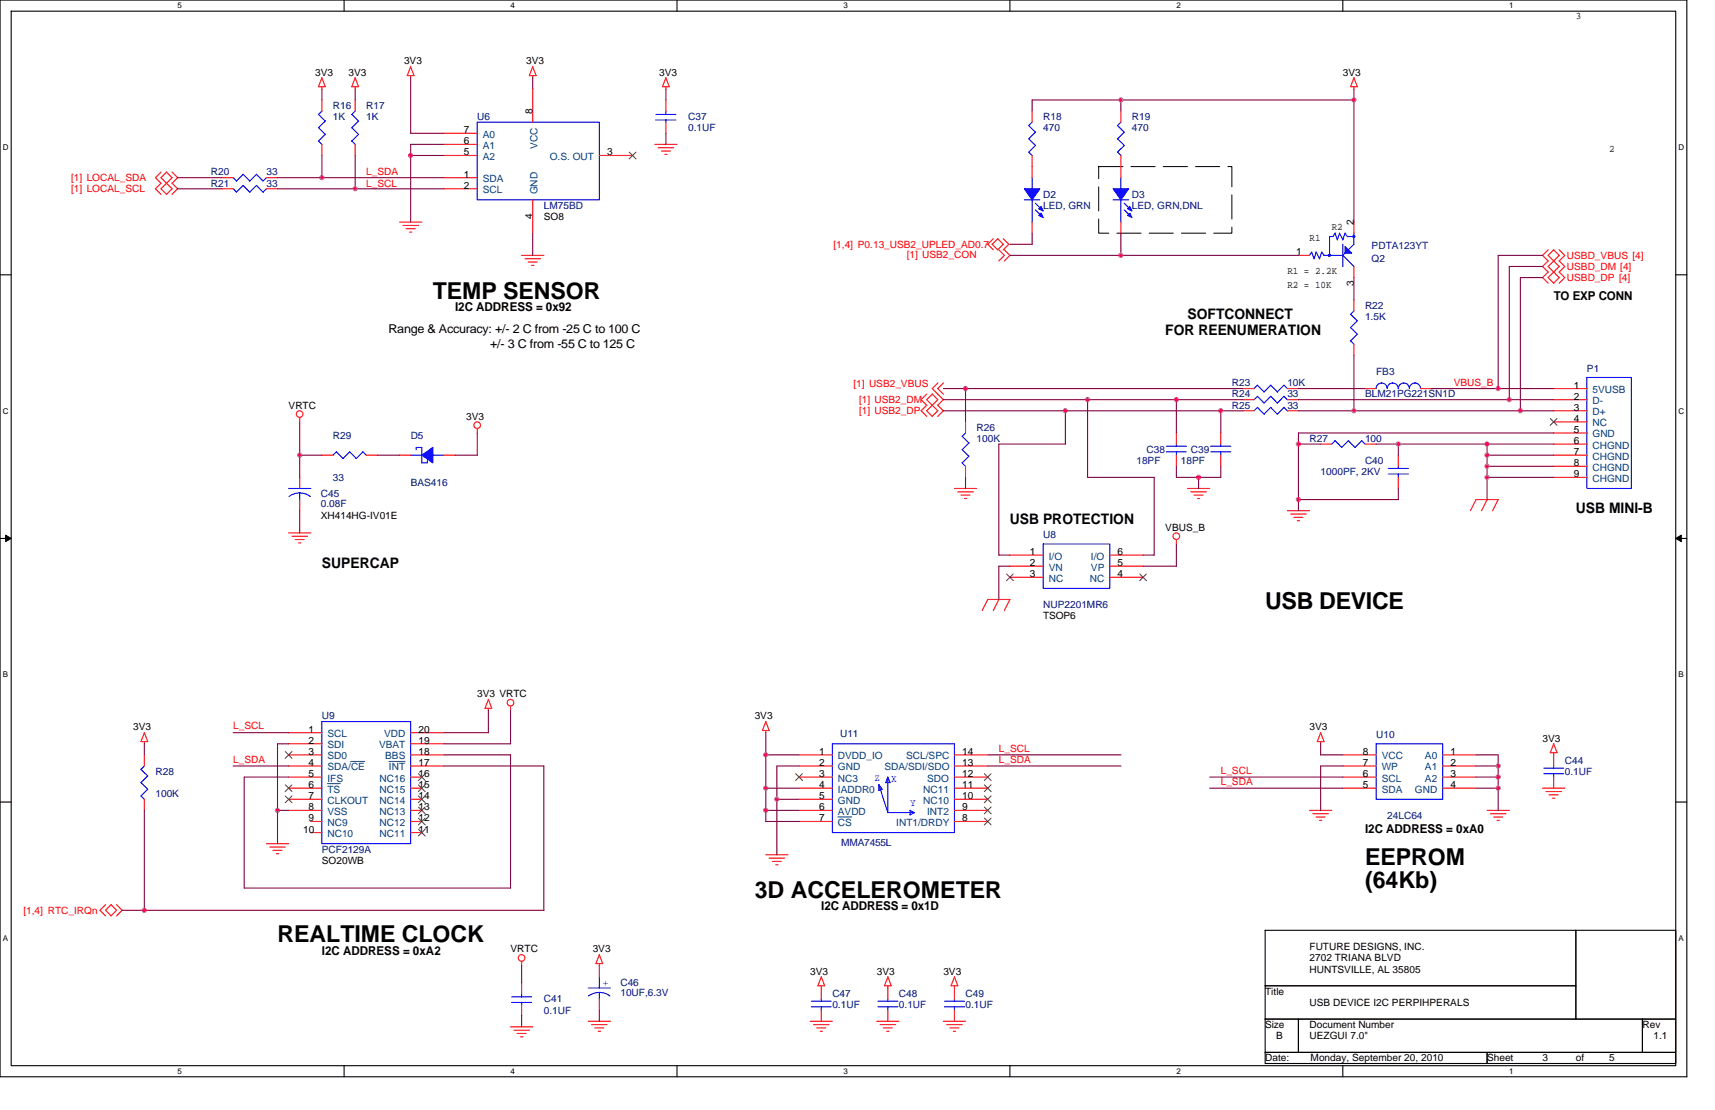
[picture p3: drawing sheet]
<svg xmlns="http://www.w3.org/2000/svg" width="432mm" height="279mm" viewBox="0 0 432 279" stroke-linecap="round" stroke-linejoin="round" font-family="sans-serif">
<path d="M0 0h424.7v271h-424.7zM2.8 2.8h419.1v265.4h-419.1z" fill="none" stroke="#000" stroke-width=".28"/>
<g fill="#fff">
<path d="M44.7 .3h1.1v2.2h-1.1z"/>
<path d="M44.7 268.5h1.1v2.3h-1.1z"/>
</g>
<path d="M86.6 0v2.8M86.6 268.2v2.8" fill="none" stroke="#000" stroke-width=".28"/>
<g fill="#fff">
<path d="M128.5 .3h1.2v2.2h-1.2z"/>
<path d="M128.5 268.5h1.2v2.3h-1.2z"/>
</g>
<path d="M170.5 0v2.8M170.5 268.2v2.8" fill="none" stroke="#000" stroke-width=".28"/>
<g fill="#fff">
<path d="M212.4 .3h1.1v2.2h-1.1z"/>
<path d="M212.4 268.5h1.1v2.3h-1.1z"/>
</g>
<path d="M254.3 0v2.8M254.3 268.2v2.8" fill="none" stroke="#000" stroke-width=".28"/>
<g fill="#fff">
<path d="M296.2 .3h1.1v2.2h-1.1z"/>
<path d="M296.2 268.5h1.1v2.3h-1.1z"/>
</g>
<path d="M338.1 0v2.8M338.1 268.2v2.8" fill="none" stroke="#000" stroke-width=".28"/>
<g fill="#fff">
<path d="M380 .3h1.1v2.2h-1.1z"/>
<path d="M380 268.5h1.1v2.3h-1.1z"/>
<path d="M.7 36h1.5v2.2h-1.5z"/>
<path d="M422.6 36h1.5v2.2h-1.5z"/>
<path d="M.7 102.3h1.5v2.3h-1.5z"/>
<path d="M422.6 102.3h1.5v2.3h-1.5z"/>
</g>
<path d="M0 69.2h2.8M421.9 69.2h2.8" fill="none" stroke="#000" stroke-width=".28"/>
<g fill="#fff">
<path d="M.7 168.7h1.4v2.2h-1.4z"/>
<path d="M422.6 168.7h1.3v2.2h-1.3z"/>
</g>
<path d="M0 135.5h2.8M421.9 135.5h2.8" fill="none" stroke="#000" stroke-width=".28"/>
<path d="M1.4 134.7l1.4 .8-1.4 .8zM421.9 135.5l1.4-.8v1.6z" fill="#000" stroke="#000" stroke-width=".25"/>
<g fill="#fff">
<path d="M.7 235.1h1.4v2.2h-1.4z"/>
<path d="M422.6 235.1h1.4v2.2h-1.4z"/>
</g>
<path d="M0 201.9h2.8M421.9 201.9h2.8M318.5 234.2h78.3v13.9h-78.3zM396.8 234.2h25.1v22.3h-25.1zM318.5 248.1h78.3v8.4h-78.3zM318.5 256.5h8.4v8.4h-8.4zM326.9 256.5h86.6v8.4h-86.6zM413.5 256.5h8.4v8.4h-8.4zM318.5 264.9h55.9v2.8h-55.9zM374.4 264.9h47.5v2.8h-47.5z" fill="none" stroke="#000" stroke-width=".28"/>
<path d="M276.6 41.9h33.6v16.8h-33.6v-16.8" fill="none" stroke="#000" stroke-width=".25" stroke-dasharray="6.1 2"/>
<g fill="none" stroke="#f00" stroke-width=".28">
<path d="M81 19.6l.9 2.2h-1.7l.8-2.2M89.4 19.6l.9 2.2M89.4 19.6l-.8 2.2h1.7M103.4 16.8l.9 2.2h-1.7M103.4 19v.6M103.4 16.8l-.9 2.2M133.3 19h1.7M134.1 16.8l.9 2.2M134.1 19v.6M134.1 16.8l-.8 2.2M167.6 19.6l.9 2.2h-1.7l.9-2.2M340.9 19.6l.8 2.2h-1.7z"/>
<path d="M81 21.8v.6M81 25.2v2.8M81 36.3v2.8M89.4 21.8v.6M89.4 25.2v2.8M89.4 36.3v2.8M111.8 36.3h8.4M111.8 33.5h8.4M111.8 39.1h8.4M134.1 22.4v8.4M150.9 39.1h8.4M164.9 36.3h5.6"/>
<path d="M165.7 37.2h3.9M166.5 38h2.3M167.4 38.9h.6M167.7 21.8v.6M167.7 25.2v2.8M167.7 30.8v2.7M259.9 28v2.8M259.9 39.1v5.6M282.2 28v2.8M282.2 39.1v5.6M340.9 21.8v.6M40.6 43.3l-1.5 1.4 1.5 1.4"/>
<path d="M40.6 46.1l-1.5 1.4 1.5 1.4M42 43.3l-1.5 1.4 2.8 2.8-1.3 1.4-1.5-1.4 2.8-2.8zM43.3 43.3l1.4 1.4-1.4 1.4M43.3 46.1l1.4 1.4-1.4 1.4M55.9 44.7h2.8M55.9 47.5h2.8M67.1 44.7h2.8M67.1 47.5h2.8M100.6 55.9h5.6M101.5 56.7h3.9M102.3 57.6h2.2M103.1 58.4h.6"/>
<path d="M111.8 44.7h8.4M111.8 47.5h8.4M134.1 50.3v8.4M259.9 55.9v2.8M282.2 55.9v2.8M340.9 55.9v2.8M131.3 64.3h5.6M132.2 65.1h3.9M133 66h2.3M133.9 66.8h.5M250.1 60.1l-1.4 1.4 1.4 1.4M251.2 60.1l1.4 1.4-1.4 1.4-1.4-1.4 1.4-1.4"/>
<path d="M251.5 62.9l1.4 1.4-1.4 1.4M252.6 60.1l1.4 1.4-1.4 1.4M252.9 62.9l1.4 1.4-1.4 1.4M326.9 64.3h2.8M340.9 67.1v2.8M340.9 75.5v2.8M389.8 65.7l-1.4 1.4 1.4 1.4-1.4 1.4 1.4 1.4M389.8 62.9l-1.4 1.4 1.4 1.4M391.2 62.9l1.4 1.4-2.8 2.8 2.8 2.8-1.4 1.4M391.2 62.9l-1.4 1.4 2.8 2.8-2.8 2.8 1.4 1.4M392.6 65.7l1.4 1.4-1.4 1.4 1.4 1.4-1.4 1.4M392.6 62.9l1.4 1.4-1.4 1.4"/>
<path d="M233.3 99.2l-1.4 1.4 1.4 1.4M234.7 99.2l1.4 1.4-2.8 2.8 1.4 1.4 1.4-1.4-2.8-2.8zM236.1 96.4l-1.4 1.4 2.8 2.8-1.4 1.4M237.5 96.4l-1.4 1.4 1.4 1.4M312.9 97.8h2.8M324.1 97.8h2.8M340.9 86.6v2.8M343.7 97.8h2.8M357.7 97.8h2.7M391.2 97.8h8.4M75.5 105.1v1.1M81 114.6h2.8"/>
<path d="M92.2 114.6h2.8M100.6 114.6h2.8M111.8 114.6h2.8M120.2 107.9v1.1M233.3 102l-1.4 1.4 1.4 1.4M236.1 102l1.4 1.4-1.4 1.4M243.1 106.2v2.8M243.1 117.4v2.8M296.2 109v2.8M296.2 114.6v2.8M307.4 109v2.8M307.4 114.6v2.8"/>
<path d="M312.9 103.4h2.8M312.9 100.6h2.8M324.1 103.4h2.8M324.1 100.6h2.8M332.5 111.8h2.8M343.7 111.8h2.8M352.1 114.6v2.8M391.2 111.8h8.4M391.2 103.4h8.4M391.2 100.6h8.4M391.2 106.2h8.4M391.2 109h8.4"/>
<path d="M391.2 114.6h8.4M391.2 117.4h8.4M72.7 134.1h5.6M73.5 135h3.9M74.3 135.8h2.3M75.2 136.7h.6M75.5 120.2v2.8M75.5 125.8v2.7M240.3 123h5.6M241.2 123.8h3.9M242 124.6h2.2M242.8 125.5h.6"/>
<path d="M254.3 139.7h8.4M279.4 139.7h8.4M296.2 135.8v1.1M299 123h5.6M299.8 123.8h3.9M300.6 124.6h2.3M301.5 125.5h.6M324.1 128.5h5.6M325 129.4h3.9M325.8 130.2h2.2M326.6 131.1h.6M352.1 120.2v2.8"/>
<path d="M371.6 125.8h5.6l-1.4 2.8M371.6 125.7l-1.4 2.8M374.4 125.7l-1.4 2.8M391.2 120.2h8.4M247.3 153.7l1.4-2.8h5.6l-1.4 2.8M251.5 150.9l-1.4 2.8M254.3 142.5h8.4M254.3 145.3h8.4M279.4 142.5h8.4M279.4 145.3h8.4M123 178.3v.6M123 176l.8 2.3"/>
<path d="M123 176l-.9 2.3h1.7M128.5 177.7v1.2M36.3 186.7v.5M36.3 190v2.8M36.4 184.4l-.9 2.3h1.7l-.9-2.3M72.7 198.4h8.3M72.7 190h8.3M72.7 192.8h8.3M72.7 195.6h8.3M72.7 184.4h8.3M72.7 187.2h8.3M103.4 190h8.4"/>
<path d="M103.4 192.8h8.4M103.4 184.4h8.4M103.4 187.2h8.4M103.4 198.4h2.8M103.4 195.6h2.8M191.9 183.9h1.8M192.8 183.9v.5M192.8 181.6l.9 2.3M192.8 181.6l-.8 2.3M201.2 198.4h8.4M201.2 190h8.4M201.2 192.8h8.4"/>
<path d="M201.2 195.6h8.4M240.3 198.4h8.4M240.3 190h8.4M240.3 192.8h8.4M240.3 195.6h8.4M332.5 184.4l.9 2.3h-1.8zM332.5 186.7v.5M338.1 198.4h8.4M338.1 190h8.4M338.1 192.8h8.4M338.1 195.6h8.4M363.2 198.4h8.4"/>
<path d="M363.2 190h8.4M363.2 192.8h8.4M363.2 195.6h8.4M388.4 198.4h5.6M389.2 199.2h3.9M391.2 187.2l.8 2.3h-1.7zM391.2 189.5v3.3M391.2 195.6v2.8M36.3 201.2v2.8M67.1 212.4h5.6M67.9 213.2h3.9M68.7 214h2.3"/>
<path d="M69.6 214.9h.6M72.7 204h8.3M72.7 201.2h8.3M78.3 206.8h2.7M78.3 209.6h2.7M103.4 204h2.8M103.4 201.2h2.8M103.4 206.8h2.8M103.4 209.6h2.8M192.8 215.2h5.6M193.7 216h3.9M194.5 216.8h2.2"/>
<path d="M195.3 217.7h.6M201.2 204h8.4M201.2 201.2h8.4M201.2 206.8h8.4M240.3 204h8.4M240.3 201.2h8.4M240.3 206.8h8.4M329.7 204h5.6M330.6 204.8h3.9M331.4 205.7h2.2M332.2 206.5h.6M374.4 204h5.6"/>
<path d="M375.3 204.8h3.9M376.1 205.7h2.2M376.9 206.5h.6M390 200.1h2.3M390.9 200.9h.6M26.6 227.7l-1.4 1.4 1.4 1.4M27.9 227.7l1.5 1.4-1.5 1.4M28 227.7l-1.4 1.4 1.4 1.4M29.3 227.7l1.5 1.4-1.5 1.4M128.5 258.5h5.7M129.4 259.3h3.9M131.3 247.3v2.8"/>
<path d="M131.3 252.9v2.8M131.3 242v1.1M148.1 257.1h5.6M148.9 257.9h4M149.8 258.7h2.2M150.6 259.6h.6M150.9 240.3l.9 2.2h-1.7M150.9 242.5v3.4M150.9 251.5v2.8M150.9 240.3l-.9 2.3M204 257.1h5.6M204.8 257.9h3.9"/>
<path d="M205.6 258.7h2.3M206.5 259.6h.6M206.8 245.9l.8 2.2h-1.7M206.8 248.1v3.4M206.8 254.3v2.8M206.8 245.9l-.9 2.2M220.7 257.1h5.7M221.6 257.9h3.9M222.4 258.7h2.3M223.3 259.6h.5M223.5 248.1v3.4M223.5 254.3v2.8"/>
<path d="M223.6 245.9l-.9 2.2h1.7l-.9-2.2M237.5 257.1h5.6M238.4 257.9h3.9M239.2 258.7h2.2M240 259.6h.6M240.3 248.1v3.4M240.3 254.3v2.8M240.3 245.9l.9 2.3M240.3 245.9l-.9 2.2h1.8M130.2 260.1h2.3M131.1 261h.5"/>
<circle cx="75.5" cy="104.2" r=".83"/>
<circle cx="120.2" cy="107" r=".83"/>
<circle cx="296.2" cy="135" r=".83"/>
<circle cx="128.5" cy="176.9" r=".83"/>
<circle cx="131.3" cy="241.1" r=".83"/>
</g>
<g fill="none" stroke="#00f" stroke-width=".28">
<path d="M80.2 32.1l1.7 1.7-1.7 1.7 .8 .8M80.2 28.8l1.7 1.7-1.7 1.7M81.1 27.9l-.9 .9M88.6 32.1l1.7 1.7M88.6 28.8l1.7 1.7M89.5 27.9l-.9 .9M90.3 33.8l-1.7 1.7 .8 .8M90.3 30.5l-1.7 1.7M120.2 30.8h30.7v19.5h-30.7zM165.1 28.8h5.1M165.1 30.2h5.1M167.7 28v.8"/>
<path d="M167.7 30.2v.6M259.9 30.7l-.9 .9 1.7 1.7M260.7 36.6l-1.7 1.7 .9 .8M260.7 33.3l-1.7 1.6 1.7 1.7M282.2 30.7l-.9 .9 1.8 1.7M283.1 36.6l-1.8 1.7 .9 .8M283.1 33.3l-1.8 1.6 1.8 1.7M58.7 47.5l.8 .9M61.2 43.9l1.7 1.7 1.7-1.7M61.2 46.7l1.7 1.7M61.2 43.9l-1.7 1.7-.8-.9M61.2 46.7l-1.7 1.7"/>
<path d="M64.5 43.9l1.7 1.7 .9-.9M64.5 46.7l1.7 1.7M64.6 46.7l-1.7 1.7M67.1 47.5l-.9 .9M257.9 50.3h3.9M259.9 44.7v2.8M259.9 50.3v5.6M260.7 51.1l1.7 1.7M260.7 52.8l1.7 1.7M280.2 50.3h4M282.2 44.7v2.8M282.2 50.3v5.6"/>
<path d="M283 51.1l1.7 1.7M283 52.8l1.7 1.7M336.1 58.7l.6 1.7 .6-1.7 .8 1.7M336.2 58.7l-.6 .8h-.9l.1 4.8M340.9 58.7v2.8l-1.4 1.4M340.9 59.5l-1.7 .1-.5-.9-.6 1.7M330.3 63.4l-.6 .9M331.4 63.4l.9 1.8M331.4 63.4l-.5 1.8-.6-1.8M332.8 63.4l.6 .9M332.8 63.4l-.6 1.7M338.1 64.3l2.8 2.8"/>
<path d="M338.1 61.5v5.6M338.1 64.3h-4.7M338.6 63.7l-.5 .6M340 79.1l1.8 1.7-1.8 1.6M340.9 78.2l-.9 .9M315.7 97.8l.9-.9 1.7 1.8M318.3 98.7l1.7-1.8 1.6 1.8M324.1 97.8l-.8-.9-1.7 1.8M340 82.4l1.8 1.7-1.8 1.7 .9 .8M357.7 97.8a1.4 1.4 0 0 0-1.5-1.4 1.37 1.37 0 0 0-1.3 1.4 1.4 1.4 0 0 0-1.5-1.4 1.37 1.37 0 0 0-1.3 1.4 1.4 1.4 0 0 0-1.5-1.4 1.37 1.37 0 0 0-1.3 1.4 1.4 1.4 0 0 0-1.5-1.4h.1a1.37 1.37 0 0 0-1.4 1.4M399.6 95h11.1v28h-11.1zM84.7 113.7l-.9 .9"/>
<path d="M88.1 113.7l-1.7 1.7-1.7-1.7M91.4 113.7l.8 .9M91.4 113.7l-1.7 1.7-1.7-1.7M103.4 114.6h2.8M104.8 113.2v-.6h1.4v3.9h1.4M107.6 116v.5M109 114.6h2.8M242.2 113.2l1.7 1.7M242.2 109.8l1.8 1.7-1.7 1.7M242.2 116.5l.9 .9M243.1 109l-.8 .8M244 114.8l-1.7 1.7"/>
<path d="M293.6 113.7h5.1M293.6 112.3h5.1M296.2 111.8v.6M296.2 113.7v.9M304.8 113.7h5.1M304.8 112.3h5.1M307.4 111.8v.6M307.4 113.7v.9M315.7 103.4l.9-.9 1.7 1.8M315.7 100.6l.9-.9 1.7 1.8M318.3 104.2l1.7-1.7 1.6 1.8M318.3 101.5l1.7-1.8 1.6 1.8"/>
<path d="M324.1 103.4l-.8-.9-1.7 1.7M324.1 100.6l-.8-.9-1.7 1.8M336.1 110.9l1.7 1.7M336.2 110.9l-.9 .9M337.8 112.6l1.7-1.7 1.7 1.7M343.7 111.8l-.8-.9-1.7 1.7M349.5 119.3h5.1M349.5 117.9h5.1M352.1 117.4v.5M352.1 119.3v.9M72.7 123h5.6M72.7 125l1.3-.7 1.4-.2 1.5 .2 1.2 .7"/>
<path d="M75.5 124.1v1.7M262.7 136.9h16.7v11.2h-16.7zM35.5 197l1.7 1.6-1.7 1.7 .8 .9M35.5 193.6l1.7 1.7-1.7 1.7M36.4 192.8l-.9 .9M81 181.6h22.4v30.8h-22.4zM209.6 187.2h30.7v22.4h-30.7zM221.3 197.5v1.5l.9-.4M222.1 198.7l-.8-1.2 2.2 7h6.8l-1.2 .6v-1.1M223 197l.5-1.4v9M223.5 195.6l.6 1.4h-1.1M346.5 187.2h16.7v14h-16.7z"/>
<path d="M388.7 194.8h5M388.7 193.4h5M391.2 192.8v.6M391.2 194.7v.9M229.1 204l1.2 .6M128.8 250.9h5.1M128.8 252.3h5.1M131.3 250.1v.9M131.3 252.3v.6M148.1 248.7h5.6M148.2 250.7l1.2-.7 1.4-.2 1.5 .2 1.3 .7M150.9 245.9v2.8"/>
<path d="M150.9 249.8v1.7M204.3 253.4h5M204.3 252h5M206.8 251.5v.6M206.8 253.4v.9M221 253.4h5.1M221 252h5.1M223.5 251.5v.6M223.5 253.4v.9M237.8 253.4h5M237.8 252h5M240.3 251.5v.6"/>
<path d="M240.3 253.4v.9"/>
</g>
<g fill="none" stroke="#804000" stroke-width=".25">
<path d="M158.4 38.3l1.7 1.7M160.1 38.3l-1.7 1.7M390.3 105.3l1.7 1.8M392 105.3l-1.7 1.8M253.4 144.5l1.7 1.7M255.1 144.5l-1.7 1.7M287 144.5l1.7 1.7M288.6 144.5l-1.7 1.7M71.8 189.2l1.7 1.7M71.8 197.5l1.7 1.8M73.5 189.2l-1.7 1.7M73.5 197.5l-1.7 1.8"/>
<path d="M105.3 197.5l1.8 1.8M105.3 194.8l1.8 1.7M107 197.5l-1.7 1.8M107 194.8l-1.7 1.7M200.3 194.8l1.8 1.7M202 194.8l-1.7 1.7M247.8 197.5l1.8 1.8M247.8 194.8l1.8 1.7M249.5 197.5l-1.7 1.8M249.5 194.8l-1.7 1.7M71.8 200.3l1.7 1.8M73.5 200.3l-1.7 1.8"/>
<path d="M105.3 208.7l1.8 1.7M105.3 205.9l1.8 1.7M105.3 203.1l1.8 1.8M105.3 200.3l1.8 1.8M107 208.7l-1.7 1.7M107 205.9l-1.7 1.7M107 203.1l-1.7 1.8M107 200.3l-1.7 1.8M247.8 205.9l1.8 1.7M247.8 203.1l1.8 1.8M247.8 200.3l1.8 1.8M249.5 205.9l-1.7 1.7"/>
<path d="M249.5 203.1l-1.7 1.8M249.5 200.3l-1.7 1.8"/>
</g>
<path d="M82.4 197.3h3.3M88.3 191.7h3.5M97.9 191.7h4.1M211 205.6h3.5" fill="none" stroke="#004080" stroke-width=".25"/>
<g fill="#00f" stroke="#00f" stroke-width=".28">
<path d="M338.6 62l1.7 1.7h-1.7z" fill-rule="evenodd"/>
<path d="M106.2 114.6l2.8-2v3.9z" fill-rule="evenodd"/>
<path d="M280.3 47.5h3.9l-2 2.8z" fill-rule="evenodd"/>
<path d="M284.5 53.7l.5 1.1-1.1-.6z" fill-rule="evenodd"/>
<path d="M284.5 52l.5 1.1-1.1-.5z" fill-rule="evenodd"/>
<path d="M257.9 47.5h3.9l-1.9 2.8z" fill-rule="evenodd"/>
<path d="M262.1 53.7l.6 1.1-1.2-.6z" fill-rule="evenodd"/>
<path d="M262.1 52l.6 1.1-1.2-.5z" fill-rule="evenodd"/>
<circle cx="334.7" cy="64.3" r=".27"/>
<circle cx="340.9" cy="59.5" r=".27"/>
</g>
<g fill="none" stroke="#800040" stroke-width=".28">
<path d="M103.4 19.6v13.9h8.4M134.1 19.6v2.8M81 22.4v2.8M81 39.1v5.6M89.4 22.4v2.8M89.4 39.1v8.4M103.4 39.1h8.4M111.8 36.3h-8.4v19.6M167.7 22.4v2.8M167.7 33.5v2.9M282.2 25.2v2.8M340.9 22.4v33.5"/>
<path d="M340.9 25.2h-81v2.8M44.7 44.7h11.2M44.7 47.5h11.2M69.9 44.7h41.9M69.9 47.5h41.9M134.1 58.7v5.6M259.9 58.7v2.8M282.2 58.7v5.6M254.3 61.5h5.6M326.9 64.3h-72.6M340.9 69.9v5.6M388.4 64.3h-11.2v33.5"/>
<path d="M388.4 67.1h-8.4v33.5M388.4 69.9h-5.6v33.5M237.5 97.8h75.5M243.1 97.8v8.4M326.9 97.8h16.8M340.9 89.4v14M360.4 97.8h30.8M75.5 114.6h5.6M75.5 106.2v14M95 114.6h5.6M114.6 114.6h5.6M120.2 109v5.6"/>
<path d="M237.5 103.4h75.5M237.5 100.6h75.5M268.2 103.4l.1 8.4h-16.8v27.9h2.8M273.8 100.6v19.6h16.8v19.5h-2.8M296.2 117.4v2.8h11.2v-2.8M296.2 100.6v8.4M307.4 103.4v5.6M326.9 111.8h5.6M346.5 111.8h44.7M352.1 111.8v2.8M374.4 111.8v14M374.4 117.4h16.8"/>
<path d="M374.4 114.6h16.8M391.2 100.6h-64.3M391.2 109h-64.3v19.6M391.2 103.4h-64.3M75.5 128.5v5.7M243.1 120.2v2.8M296.2 136.9v5.6M301.8 120.2v2.8M326.9 125.8h25.2M352.1 123v2.8M374.4 120.2h16.8M254.3 142.5h-2.8v8.4"/>
<path d="M287.8 142.5h8.4M123 178.8v5.6M128.5 178.8v8.4M36.3 187.2v2.8M58.7 192.8h14M58.7 184.4h14M72.7 195.6h-11.2v28M72.7 187.2h-2.8v25.2M111.8 192.8h25.1M111.8 190h16.8M111.8 184.4h11.2M111.8 187.2h16.8"/>
<path d="M128.5 190v33.6M136.9 192.8v36.4M192.8 198.4h8.4M192.8 190h8.4M192.8 184.4v22.4h8.4M201.2 192.8h-5.6v22.4M248.7 192.8h33.5M248.7 190h33.5M304.6 195.6h33.5M304.6 198.4h33.5M332.5 187.2v2.8h5.6M338.1 192.8h-5.6v11.2"/>
<path d="M371.6 195.6h5.6M371.6 198.4h5.6M371.6 190h5.6v14M371.6 192.8h5.6M36.3 204v25.2M69.9 204h2.8M192.8 204h8.4M195.6 201.2h5.6M61.5 223.5h67.1M136.9 229.1h-106.1M131.3 243.1v4.2M131.3 255.7v2.8"/>
<path d="M150.9 254.3v2.8"/>
</g>
<g fill="#f0f" stroke="#f0f" stroke-width=".28">
<circle cx="352.1" cy="111.8" r=".54"/>
<circle cx="374.4" cy="117.4" r=".54"/>
<circle cx="326.9" cy="125.7" r=".54"/>
<circle cx="282.2" cy="25.2" r=".54"/>
<circle cx="282.2" cy="64.3" r=".54"/>
<circle cx="374.4" cy="114.6" r=".54"/>
<circle cx="382.8" cy="103.4" r=".54"/>
<circle cx="273.8" cy="100.6" r=".54"/>
<circle cx="380" cy="100.6" r=".54"/>
<circle cx="374.4" cy="111.8" r=".54"/>
<circle cx="296.2" cy="100.6" r=".54"/>
<circle cx="326.9" cy="111.8" r=".54"/>
<circle cx="301.8" cy="120.1" r=".54"/>
<circle cx="243.1" cy="97.8" r=".54"/>
<circle cx="268.2" cy="103.4" r=".54"/>
<circle cx="340.9" cy="103.4" r=".54"/>
<circle cx="103.4" cy="39.1" r=".54"/>
<circle cx="81" cy="44.7" r=".54"/>
<circle cx="377.2" cy="192.8" r=".54"/>
<circle cx="377.2" cy="195.6" r=".54"/>
<circle cx="377.2" cy="198.4" r=".54"/>
<circle cx="75.4" cy="114.6" r=".54"/>
<circle cx="377.2" cy="97.8" r=".54"/>
<circle cx="374.4" cy="120.1" r=".54"/>
<circle cx="340.9" cy="25.2" r=".54"/>
<circle cx="307.3" cy="103.4" r=".54"/>
<circle cx="69.9" cy="204" r=".54"/>
<circle cx="89.4" cy="47.5" r=".54"/>
<circle cx="36.3" cy="229.1" r=".54"/>
<circle cx="192.8" cy="190" r=".54"/>
<circle cx="192.8" cy="198.4" r=".54"/>
<circle cx="192.8" cy="204" r=".54"/>
<circle cx="195.6" cy="201.2" r=".54"/>
</g>
<g font-size="5.9">
<text x="109" y="75.2">TEMP SENSOR</text>
<text x="318.5" y="153.4">USB DEVICE</text>
<text x="343.7" y="217.7">EEPROM</text>
<text x="190" y="226.1">3D ACCELEROMETER</text>
<text x="343.7" y="223.4">(64Kb)</text>
<text x="69.9" y="237.2">REALTIME CLOCK</text>
</g>
<g font-size="3.6">
<text x="299" y="80.2">SOFTCONNECT</text>
<text x="293.4" y="84.4">FOR REENUMERATION</text>
<text x="254.3" y="131.9">USB PROTECTION</text>
<text x="396.8" y="129.1">USB MINI-B</text>
<text x="81" y="143.1">SUPERCAP</text>
</g>
<g font-size="3.1">
<text x="391.2" y="75.5">TO EXP CONN</text>
<text x="97.8" y="83.8">Range &amp; Accuracy: +/- 2 C from -25 C to 100 C</text>
<text x="114.6" y="78.3">I2C ADDRESS = 0x92</text>
<text x="123.4" y="87.6">+/- 3 C from -55 C to 125 C</text>
<text x="343.7" y="209.6">I2C ADDRESS = 0xA0</text>
<text x="206.8" y="229.2">I2C ADDRESS = 0x1D</text>
<text x="81" y="240.3">I2C ADDRESS = 0xA2</text>
</g>
<g font-size="2.5">
<text x="396.8" y="4.8">3</text>
<text x="101.7" y="16.2">3V3</text>
<text x="132.5" y="16.2">3V3</text>
<text x="79.4" y="19">3V3</text>
<text x="87.8" y="19">3V3</text>
<text x="166" y="19">3V3</text>
<text x="338.1" y="19">3V3</text>
<text x="134.1" y="28.8" transform="rotate(-90 134.1 28.8)">8</text>
<text x="116.8" y="33.5">7</text>
<text x="116.8" y="36.3">6</text>
<text x="116.8" y="39.1">5</text>
<text x="152.8" y="39.1">3</text>
<text x="405.2" y="38.3">2</text>
<text x="116.8" y="44.7">1</text>
<text x="116.8" y="47.5">2</text>
<text x="134.1" y="55.2" transform="rotate(-90 134.1 55.2)">4</text>
<text x="136.9" y="55.4">SO8</text>
<text x="335.3" y="57.9">R2</text>
<text x="340.9" y="56.7" transform="rotate(-90 340.9 56.7)">2</text>
<text x="326.4" y="64.3">1</text>
<text x="329.7" y="60.7">R1</text>
<text x="324.1" y="69.1">R1 = 2.2K</text>
<text x="340.9" y="71.9" transform="rotate(-90 340.9 71.9)">3</text>
<text x="324.1" y="72.5">R2 = 10K</text>
<text x="396.2" y="97.8">1</text>
<text x="396.2" y="100.6">2</text>
<text x="72.7" y="102.8">VRTC</text>
<text x="117.4" y="105.6">3V3</text>
<text x="396.2" y="103.4">3</text>
<text x="396.2" y="106.2">4</text>
<text x="396.2" y="109">5</text>
<text x="396.2" y="111.8">6</text>
<text x="396.2" y="114.6">7</text>
<text x="396.2" y="117.3">8</text>
<text x="396.2" y="120.1">9</text>
<text x="80.8" y="130.5">XH414HG-IV01E</text>
<text x="293.4" y="133.6">VBUS_B</text>
<text x="259.3" y="139.7">1</text>
<text x="259.3" y="142.5">2</text>
<text x="281.4" y="142.5">5</text>
<text x="281.4" y="139.7">6</text>
<text x="259.3" y="145.3">3</text>
<text x="281.4" y="145.3">4</text>
<text x="262.7" y="155.9">TSOP6</text>
<text x="120.2" y="175.5">3V3 VRTC</text>
<text x="33.5" y="183.9">3V3</text>
<text x="77.7" y="184.4">1</text>
<text x="105.3" y="184.4">20</text>
<text x="190" y="181.1">3V3</text>
<text x="329.7" y="183.9">3V3</text>
<text x="77.7" y="187.2">2</text>
<text x="77.7" y="190">3</text>
<text x="105.3" y="190">18</text>
<text x="105.3" y="187.2">19</text>
<text x="206.2" y="190">1</text>
<text x="242.3" y="190">14</text>
<text x="343.1" y="190">8</text>
<text x="365.2" y="190">1</text>
<text x="388.4" y="186.7">3V3</text>
<text x="77.7" y="192.8">4</text>
<text x="77.7" y="195.6">5</text>
<text x="105.3" y="195.6">16</text>
<text x="105.3" y="192.8">17</text>
<text x="206.2" y="192.8">2</text>
<text x="206.2" y="195.6">3</text>
<text x="242.3" y="195.6">12</text>
<text x="242.3" y="192.8">13</text>
<text x="343.1" y="195.6">6</text>
<text x="343.1" y="192.8">7</text>
<text x="365.2" y="192.8">2</text>
<text x="365.2" y="195.6">3</text>
<text x="77.7" y="198.4">6</text>
<text x="77.7" y="201.2">7</text>
<text x="77.7" y="204">8</text>
<text x="105.3" y="204">13</text>
<text x="105.3" y="201.2">14</text>
<text x="105.3" y="198.4">15</text>
<text x="206.2" y="198.4">4</text>
<text x="206.2" y="201.2">5</text>
<text x="206.2" y="204">6</text>
<text x="242.3" y="204">9</text>
<text x="242.3" y="201.2">10</text>
<text x="242.3" y="198.4">11</text>
<text x="343.1" y="198.4">5</text>
<text x="365.2" y="198.4">4</text>
<text x="76.3" y="209.5">10</text>
<text x="77.7" y="206.8">9</text>
<text x="105.3" y="209.5">11</text>
<text x="105.3" y="206.8">12</text>
<text x="206.2" y="206.8">7</text>
<text x="242.3" y="206.8">8</text>
<text x="81" y="217.4">SO20WB</text>
<text x="128.5" y="239.8">VRTC</text>
<text x="149.2" y="239.8">3V3</text>
<text x="329.7" y="239.2">FUTURE DESIGNS, INC.</text>
<text x="204" y="245.3">3V3</text>
<text x="220.7" y="245.3">3V3</text>
<text x="237.5" y="245.3">3V3</text>
<text x="329.7" y="242">2702 TRIANA BLVD</text>
<text x="329.7" y="244.8">HUNTSVILLE, AL 35805</text>
<text x="318.5" y="250.4">Title</text>
<text x="329.7" y="253.2">USB DEVICE I2C PERPIHPERALS</text>
<text x="318.5" y="258.8">Size</text>
<text x="321.3" y="261.6">B</text>
<text x="329.7" y="258.8">Document Number</text>
<text x="329.7" y="261.6">UEZGUI 7.0&quot;</text>
<text x="413.5" y="258.8">Rev</text>
<text x="416.3" y="261.6">1.1</text>
<text x="318.5" y="267.1">Date:</text>
<text x="330" y="267.1">Monday, September 20, 2010</text>
<text x="374.4" y="267.1">Sheet</text>
<text x="388.4" y="267.1">3</text>
<text x="396.8" y="267.1">of</text>
<text x="405.2" y="267.1">5</text>
</g>
<g font-size="2.5" fill="#000080">
<text x="83.8" y="27.4">R16</text>
<text x="92.2" y="27.4">R17</text>
<text x="83.8" y="30.2">1K</text>
<text x="92.2" y="30.2">1K</text>
<text x="120.2" y="30.2">U6</text>
<text x="173.2" y="30.2">C37</text>
<text x="173.2" y="33">0.1UF</text>
<text x="262.7" y="30.2">R18</text>
<text x="262.7" y="33">470</text>
<text x="285" y="30.2">R19</text>
<text x="285" y="33">470</text>
<text x="53.1" y="44.2">R20</text>
<text x="53.1" y="47">R21</text>
<text x="67.1" y="44.2">33</text>
<text x="67.1" y="47">33</text>
<text x="136.9" y="52.6">LM75BD</text>
<text x="262.7" y="49.8">D2</text>
<text x="262.7" y="52.6">LED, GRN</text>
<text x="285" y="49.8">D3</text>
<text x="285" y="52.6">LED, GRN,DNL</text>
<text x="345.4" y="66">Q2</text>
<text x="345.4" y="62.6">PDTA123YT</text>
<text x="343.7" y="77.7">R22</text>
<text x="343.7" y="80.5">1.5K</text>
<text x="346.5" y="94.5">FB3</text>
<text x="399.6" y="93.6">P1</text>
<text x="310.2" y="97.3">R23</text>
<text x="310.2" y="100.1">R24</text>
<text x="324.1" y="97.3">10K</text>
<text x="324.1" y="100.1">33</text>
<text x="343.7" y="100.1">BLM21PG221SN1D</text>
<text x="310.2" y="102.8">R25</text>
<text x="324.1" y="102.8">33</text>
<text x="83.8" y="110.4">R29</text>
<text x="103.4" y="110.4">D5</text>
<text x="245.9" y="108.4">R26</text>
<text x="245.9" y="111.2">100K</text>
<text x="329.7" y="111.2">R27</text>
<text x="343.7" y="111.2">100</text>
<text x="286.1" y="116.8">18PF</text>
<text x="288.6" y="114">C38</text>
<text x="297.3" y="116.8">18PF</text>
<text x="299.8" y="114">C39</text>
<text x="332.5" y="119.6">1000PF, 2KV</text>
<text x="343.7" y="116.8">C40</text>
<text x="80.8" y="125.2">C45</text>
<text x="83.8" y="121">33</text>
<text x="103.4" y="122.4">BAS416</text>
<text x="80.8" y="127.7">0.08F</text>
<text x="262.7" y="135.5">U8</text>
<text x="262.7" y="153.1">NUP2201MR6</text>
<text x="81" y="181.1">U9</text>
<text x="211.5" y="185.5">U11</text>
<text x="346.5" y="185.8">U10</text>
<text x="39.1" y="195.1">R28</text>
<text x="394" y="192.3">C44</text>
<text x="394" y="195.1">0.1UF</text>
<text x="39.1" y="200.6">100K</text>
<text x="349.3" y="206.2">24LC64</text>
<text x="81" y="214.6">PCF2129A</text>
<text x="211.8" y="212.9">MMA7455L</text>
<text x="156.2" y="248.1">C46</text>
<text x="156.2" y="250.7">10UF,6.3V</text>
<text x="209.6" y="250.9">C47</text>
<text x="226.3" y="250.9">C48</text>
<text x="243.1" y="250.9">C49</text>
<text x="136.9" y="252.3">C41</text>
<text x="136.9" y="255.1">0.1UF</text>
<text x="209.6" y="253.7">0.1UF</text>
<text x="226.3" y="253.7">0.1UF</text>
<text x="243.1" y="253.7">0.1UF</text>
</g>
<g font-size="2.5" fill="#004080">
<text x="121.6" y="34.7">A0</text>
<text x="121.6" y="37.5">A1</text>
<text x="121.6" y="40.3">A2</text>
<text x="135.3" y="37.5" transform="rotate(-90 135.3 37.5)">VCC</text>
<text x="138.4" y="40.3">O.S. OUT</text>
<text x="121.6" y="45.8">SDA</text>
<text x="121.6" y="48.6">SCL</text>
<text x="135.3" y="48.9" transform="rotate(-90 135.3 48.9)">GND</text>
<text x="401" y="98.9">5VUSB</text>
<text x="401" y="101.7">D-</text>
<text x="401" y="104.5">D+</text>
<text x="401" y="107.3">NC</text>
<text x="401" y="110.1">GND</text>
<text x="401" y="112.9">CHGND</text>
<text x="401" y="115.7">CHGND</text>
<text x="401" y="118.5">CHGND</text>
<text x="401" y="121.3">CHGND</text>
<text x="264.1" y="140.8">I/O</text>
<text x="264.1" y="143.6">VN</text>
<text x="274.7" y="140.8">I/O</text>
<text x="274.7" y="143.6">VP</text>
<text x="264.1" y="146.4">NC</text>
<text x="274.4" y="146.4">NC</text>
<text x="82.4" y="185.5">SCL</text>
<text x="96.7" y="185.5">VDD</text>
<text x="82.4" y="188.3">SDI</text>
<text x="82.4" y="191.1">SD0</text>
<text x="95.4" y="188.3">VBAT</text>
<text x="97" y="191.1">BBS</text>
<text x="211" y="191.1">DVDD_IO</text>
<text x="228.2" y="191.1">SCL/SPC</text>
<text x="347.9" y="191.1">VCC</text>
<text x="358.8" y="191.1">A0</text>
<text x="82.4" y="196.7">IFS</text>
<text x="82.4" y="193.9">SDA/CE</text>
<text x="95.6" y="196.7">NC16</text>
<text x="97.9" y="193.9">INT</text>
<text x="211" y="193.9">GND</text>
<text x="211" y="196.7">NC3</text>
<text x="222.7" y="193.9">SDA/SDI/SDO</text>
<text x="233.4" y="196.7">SDO</text>
<text x="347.9" y="196.7">SCL</text>
<text x="347.9" y="193.9">WP</text>
<text x="358.8" y="193.9">A1</text>
<text x="358.8" y="196.7">A2</text>
<text x="82.4" y="199.5">TS</text>
<text x="82.4" y="202.3">CLKOUT</text>
<text x="95.6" y="202.3">NC14</text>
<text x="95.6" y="199.5">NC15</text>
<text x="211" y="199.5">IADDR0</text>
<text x="211" y="202.3">GND</text>
<text x="232.5" y="202.3">NC10</text>
<text x="232.5" y="199.5">NC11</text>
<text x="347.9" y="199.5">SDA</text>
<text x="356.2" y="199.5">GND</text>
<text x="82.4" y="205.1">VSS</text>
<text x="82.4" y="207.9">NC9</text>
<text x="95.6" y="207.9">NC12</text>
<text x="95.6" y="205.1">NC13</text>
<text x="211" y="205.1">AVDD</text>
<text x="211" y="207.9">CS</text>
<text x="225.7" y="207.9">INT1/DRDY</text>
<text x="233.4" y="205.1">INT2</text>
<text x="82.4" y="210.7">NC10</text>
<text x="95.6" y="210.7">NC11</text>
</g>
<g font-size="2.5" fill="#f00">
<text x="17.9" y="45.6">[1] LOCAL_SDA</text>
<text x="92.2" y="47">L_SCL</text>
<text x="92.2" y="44.2">L_SDA</text>
<text x="17.9" y="48.4">[1] LOCAL_SCL</text>
<text x="209.8" y="62.3">[1,4] P0.13_USB2_UPLED_AD0.7</text>
<text x="228.3" y="64.9">[1] USB2_CON</text>
<text x="394.5" y="65.1">USBD_VBUS [4]</text>
<text x="394.5" y="67.9">USBD_DM [4]</text>
<text x="394.5" y="70.7">USBD_DP [4]</text>
<text x="214.9" y="97.5">[1] USB2_VBUS</text>
<text x="216.3" y="101.5">[1] USB2_DM</text>
<text x="366" y="97.3">VBUS_B</text>
<text x="216.3" y="104.2">[1] USB2_DP</text>
<text x="58.7" y="183.6">L_SCL</text>
<text x="58.7" y="192">L_SDA</text>
<text x="251.5" y="189.2">L_SCL</text>
<text x="251.5" y="192">L_SDA</text>
<text x="307.4" y="194.8">L_SCL</text>
<text x="307.4" y="197.6">L_SDA</text>
<text x="5.9" y="230">[1,4] RTC_IRQn</text>
</g>
<g font-size="2.5" fill="#00f">
<text x="220.2" y="196.5">Z</text>
<text x="224.4" y="196.7">X</text>
<text x="229.1" y="202.9">Y</text>
<text x="151.7" y="248.2">+</text>
</g>
<g font-size="2">
<text x="44.7" y="2.1">5</text>
<text x="128.5" y="2.1">4</text>
<text x="212.4" y="2.1">3</text>
<text x="296.2" y="2.1">2</text>
<text x="380" y="2.1">1</text>
<text x=".7" y="37.8">D</text>
<text x="422.6" y="37.8">D</text>
<text x=".7" y="104.1">C</text>
<text x="422.6" y="104.1">C</text>
<text x=".7" y="170.5">B</text>
<text x="422.6" y="170.5">B</text>
<text x=".7" y="236.9">A</text>
<text x="422.6" y="236.9">A</text>
<text x="44.7" y="270.3">5</text>
<text x="128.5" y="270.3">4</text>
<text x="212.4" y="270.3">3</text>
<text x="296.2" y="270.3">2</text>
<text x="380" y="270.3">1</text>
</g>
</svg>
